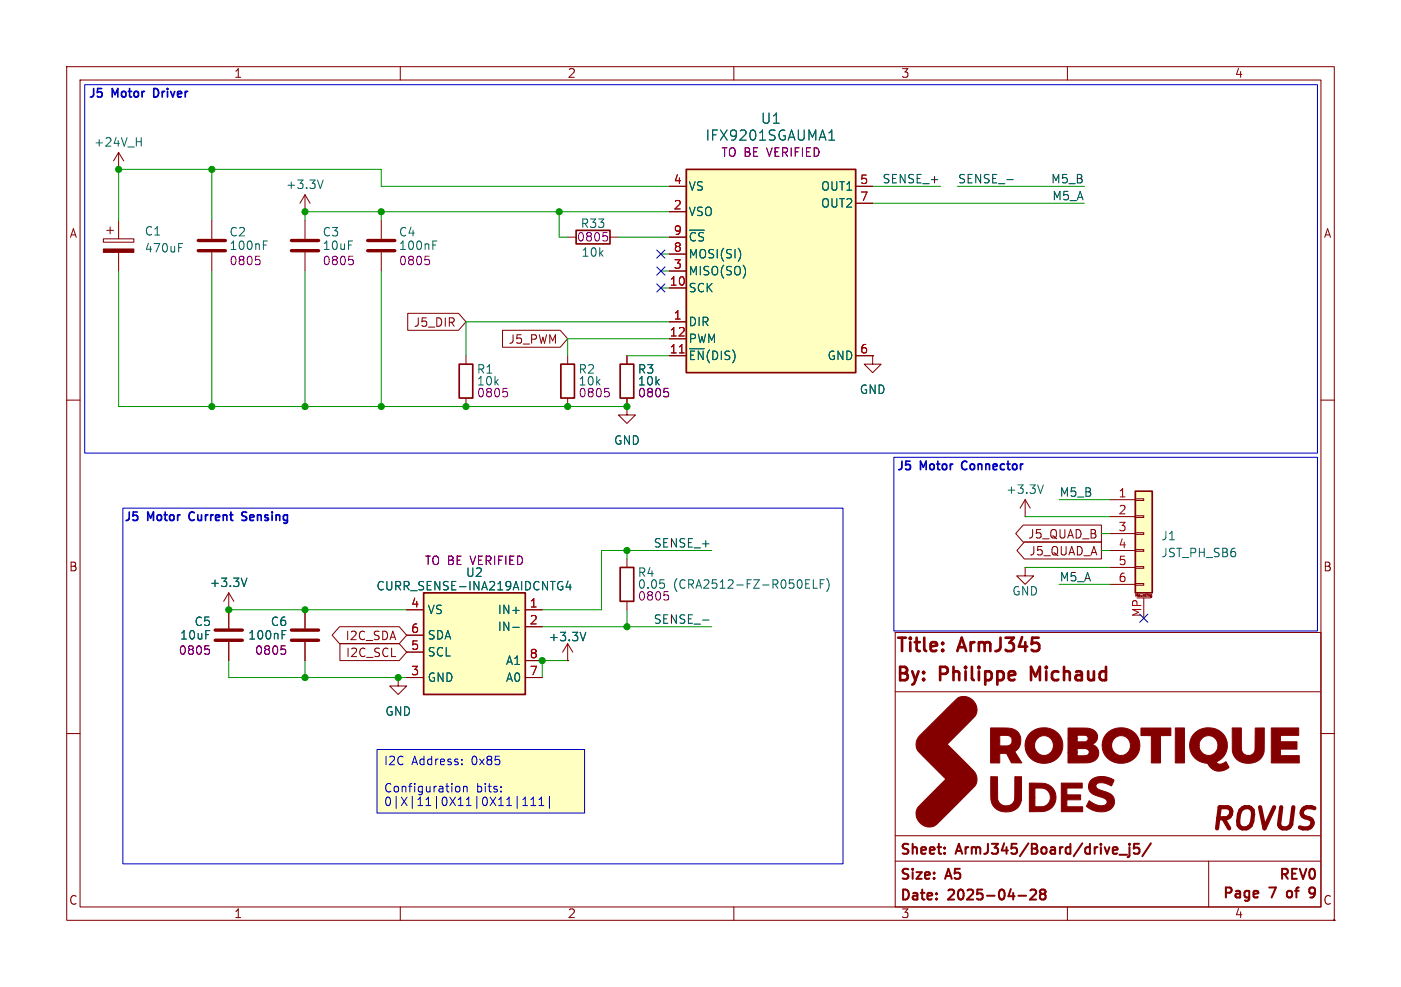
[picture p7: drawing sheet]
<svg xmlns="http://www.w3.org/2000/svg" width="210mm" height="148mm" viewBox="0 0 210 148" stroke-linecap="round" stroke-linejoin="round" font-family="sans-serif">
<g fill="none" stroke="#840000" stroke-width=".15">
<path d="M10 10h190v128h-190zM12 12h186v124h-186zM60 10v2M110 10v2M160 10v2M10 60h2M198 60h2M134.2 94.8h63.8v41.2h-63.8zM10 110h2M134.2 103.7h63.7M198 110h2M60 136v2"/>
<path d="M110 136v2M134.2 129.1h63.7M134.2 125.3h63.7M160 136v2M181.2 129.1v6.9"/>
</g>
<path d="M152.7 134.3h1.1M154.4 133.5l.3-.1 .5 .1a.41 .41 0 0 1 0 .5l-.8 .9h.9M156.2 134l-.3-.3v-.2l.3-.1 .4 .1 .1 .2v.2l-.3 .1M156.2 134l-.3 .3v.3l.3 .3 .4-.1 .1-.2v-.4l-.3-.2M156.2 134h.2M167.8 128.2h1.1M169.3 126.5v.2M169.3 127v1.3l-.3 .2M170.7 126.5h-.7l-.1 .7 .3-.1 .5 .1 .1 .2-.1 .5-.2 .1h-.3l-.3-.1M172.5 126.5l-1.3 1.9M196.8 134.5l-.4 .1M196.8 133.1l-.4 .1-.1 .2v.5l.2 .1h.3" fill="none" stroke="#840000" stroke-width=".3"/>
<g fill="none" stroke="#840000" stroke-width=".4">
<path d="M134.6 95.6h1.2M135.2 95.6v2M136.5 95.6l-.1 .1 .1 .1M136.5 95.6v.1v.1M136.5 95.6v.2M137.4 95.6v1.7M138.5 95.6v1.7M142.9 100v2M143.5 97.6l.7-2 .6 2M144.7 100l-.1 .1 .1 .1M144.7 100l.1 .1-.1 .1M144.7 100v.2"/>
<path d="M145.7 100v1.7M146.7 100l-.1 .1 .1 .1M146.7 100l.1 .1-.1 .1M146.7 100v.2M150 95.6v1.5M150.7 95.6h1.3l-.7 .8M153.2 95.5l-.5 1.5M155.7 95.6h-1l-.1 1M156.8 100l-.1 .1 .1 .1M156.8 100l.1 .1-.1 .1M156.8 100v.2M159.5 100v2"/>
<path d="M165.8 100v2M135.9 100.2l-.3-.2h-.7v2M142 100.2l-.3-.2h-.8v2M154.5 102v-2l.7 1.4 .7-1.4v2"/>
</g>
<g fill="#840000" stroke="#840000" stroke-width=".15">
<path d="M138 110.2l3.8-3.8a7.6 7.6 0 0 1 2.1-1.9 1.96 1.96 0 0 1 2.3 1.1 1.96 1.96 0 0 1-.6 2.4l-3.6 3.6 3.2 3.2a2.76 2.76 0 0 1 1.3 2.1 2.13 2.13 0 0 1-1 1.6l-4.5 4.5a1.95 1.95 0 0 1-2.7 .7 1.95 1.95 0 0 1-.6-2.8l4.1-4.1-2.3-2.2a8 8 0 0 1-2.1-2.5 1.93 1.93 0 0 1 .6-1.9z"/>
<path d="M148.5 116.5h1v3.4a1.32 1.32 0 0 0 1.6 1 1.32 1.32 0 0 0 1-1.6v-2.8h1v3.5a2.38 2.38 0 0 1-3.3 1.6 2.36 2.36 0 0 1-1.3-2.7z"/>
<path d="M163.6 117a2.98 2.98 0 0 1 3.4 0l-.4 .9-.9-.4-.5-.1a.58 .58 0 0 0-.7 .1 .58 .58 0 0 0-.1 .6l.3 .3 .9 .3a1.51 1.51 0 0 1 1.3 2.1 2.39 2.39 0 0 1-2.7 .8l-.7-.2-.7-.5 .5-.8a2.16 2.16 0 0 0 2.5 .5 .71 .71 0 0 0-.7-1l-.5-.2a1.47 1.47 0 0 1-1.2-2.3z"/>
<path d="M154.3 117.4h1.1a2.39 2.39 0 0 1 2.9 2.2 2.4 2.4 0 0 1-3 2.1h-1v-2.1h.8v1.4h.6a1.44 1.44 0 0 0 1.7-1.4 1.44 1.44 0 0 0-1.7-1.4h-.6v1.4h-.8z"/>
<path d="M159.1 117.4h3.1v.8h-2.3v1h2.1v.7h-2.1v1.1h2.4v.7h-3.2z"/>
<path d="M179.1 109.9a2.83 2.83 0 0 1 3.4-.5 2.83 2.83 0 0 1 1.4 3.2 3.6 3.6 0 0 1-1.6 1.7l.2 .2a1.04 1.04 0 0 0 1.3-.3l.3 .7a.22 .22 0 0 1 .1 .2 .22 .22 0 0 1-.2 .2 1.95 1.95 0 0 1-3-.8 2.7 2.7 0 0 1-2.7-2.7h1.4a1.45 1.45 0 0 0 2.1 1.3 1.45 1.45 0 0 0 .3-2.4 1.41 1.41 0 0 0-1.5-.3 1.41 1.41 0 0 0-.9 1.4h-1.4a2.46 2.46 0 0 1 .8-1.9z"/>
<path d="M154.5 109.9a2.92 2.92 0 0 1 4.8 1.6 2.82 2.82 0 0 1-2.7 3 2.82 2.82 0 0 1-2.9-2.7h1.4a1.45 1.45 0 0 0 1.9 1.4 1.45 1.45 0 0 0 .6-2.3 1.41 1.41 0 0 0-1.6-.5 1.41 1.41 0 0 0-.9 1.4h-1.4a2.48 2.48 0 0 1 .8-1.9z"/>
<path d="M166 109.9a2.84 2.84 0 0 1 3.4-.5 2.84 2.84 0 0 1 1.4 3.1 2.85 2.85 0 0 1-3.1 1.9 2.85 2.85 0 0 1-2.5-2.7h1.4a1.44 1.44 0 0 0 1.8 1.5 1.44 1.44 0 0 0 .9-2.1 1.41 1.41 0 0 0-1.6-.7 1.41 1.41 0 0 0-1.1 1.3h-1.4a2.41 2.41 0 0 1 .8-1.8z"/>
<path d="M184.7 109.2h1.4v2.4a1.26 1.26 0 0 0 1.4 1.6 1.23 1.23 0 0 0 .6-1.4l.1-2.6h1.3v2.6a2.33 2.33 0 0 1-3.1 2.6 2.39 2.39 0 0 1-1.7-2.9z"/>
<path d="M148.5 109.2h1.2a4 4 0 0 1 2.7 .4 1.96 1.96 0 0 1-.3 3.1l1.1 1.7h-1.6l-.7-1.4h-1v1.4h-1.4v-3.3h1.4v.8h.5a.92 .92 0 0 0 1.3-1 .92 .92 0 0 0-1.3-.6h-.5v.8h-1.4z"/>
<path d="M160.1 109.2h1.4a4 4 0 0 1 2.6 .4 1.16 1.16 0 0 1 .4 1.2 1.16 1.16 0 0 1-.8 .8 1.4 1.4 0 0 1 1 1.6 1.4 1.4 0 0 1-1.5 1.2h-3.1v-1.6h1.4v.5h1a.58 .58 0 0 0 .8-.5 .58 .58 0 0 0-.8-.5h-1v.5h-1.4v-2h1.4v.5l1.2-.1a.52 .52 0 0 0 .4-.6 .52 .52 0 0 0-.7-.3l-.9-.1v.6h-1.4z"/>
<path d="M171 109.2h4.5v1.1h-1.5v4.1h-1.4v-4.1h-1.6z"/>
<path d="M176.2 109.2h1.3v5.2h-1.3z"/>
<path d="M190.6 109.2h4.1v1.1h-2.8v.9h2.5v1.1h-2.5v1h2.9v1.1h-4.2z"/>
<circle cx="200" cy="138" r=".01"/>
</g>
<path d="M56.5 112.4h31.1v9.5h-31.1z" fill="#ffffc2"/>
<g fill="none" stroke="#840000" stroke-width=".15">
<path d="M94 53.3v1.3M94 59.7v1.3M130.8 53.3v1.3h1.3l-1.3 1.3-1.3-1.3h1.3M130.8 53.3h.1M34.3 91.4h.1M34.3 88.9v5.3M34.3 96.3v2.8M34.3 88.9l-.8 1.3M34.3 88.9l.8 1.3M94 83.8v1.3M94 90.2v1.2M59.7 101.6v1.3h1.3l-1.3 1.2-1.3-1.2h1.3"/>
<path d="M59.7 101.6h.1"/>
</g>
<path d="M93 54.6h2v5.1h-2zM93 85.1h2v5.1h-2z" fill="none" stroke="#840000" stroke-width=".25"/>
<path d="M99.6 58.2h.6M100 58.7l.2 .3v.3l-.2 .2M30.7 96.8h.6M31.2 97.3l.2 .3v.3l-.2 .2M99.6 88.7h.6M100 89.2l.2 .2v.3l-.2 .3" fill="none" stroke="#840084" stroke-width=".15"/>
<path d="M32.3 96h4M32.3 94.5h4" fill="none" stroke="#840000" stroke-width=".51"/>
<path d="M37 86.7l-.4 1.3M98.9 86.9h.6M99.5 87.5l.1 .2-.1 .4M120.8 86.9h.6M120.8 87.5h.4M120.8 88.2h.6M121.9 86.9v1.3h.6M123 87.5h.4M123.6 86.9h-.6v1.3M123.9 86.8a1.46 1.46 0 0 1 0 1.9" fill="none" stroke="#006464" stroke-width=".15"/>
<path d="M63.5 88.9h15.2v15.2h-15.2z" fill="#ffffc2"/>
<path d="M63.5 88.9h15.2v15.2h-15.2z" fill="none" stroke="#840000" stroke-width=".25"/>
<g fill="none" stroke="#840000" stroke-width=".15">
<path d="M17.8 25.4h.1M17.8 22.9l-.8 1.2M17.8 22.9v2.5M17.8 22.9l.7 1.2M45.7 33v2.8M45.7 37.8v2.8M57.1 33v2.8M57.1 37.8v2.8M61 91.4h2.5M61 97.8h2.5M61 95.3h2.5M78.7 91.4h2.6"/>
<path d="M78.7 94h2.6M78.7 99.1h2.6M61 101.6h2.5M78.7 101.6h2.6"/>
</g>
<path d="M20.4 21.3h.8M21.2 20.6v1.3M64.9 36.7h.4M64.9 36.1h.6M76.9 94.1h.9M85.2 87.1l-.4 .9h.8M85.5 87.6v.9" fill="none" stroke="#006464" stroke-width=".15"/>
<path d="M43.7 37.6h4.1M43.7 36.1h4.1M55.1 37.6h4.1M55.1 36.1h4.1" fill="none" stroke="#840000" stroke-width=".51"/>
<path d="M52.3 38.4h.6M52.7 38.9l.3 .3v.3l-.3 .2M63.7 38.4h.6M64.2 38.9l.2 .3v.3l-.2 .2" fill="none" stroke="#840084" stroke-width=".15"/>
<path d="M102.9 25.4h25.4v30.5h-25.4z" fill="#ffffc2"/>
<path d="M86.4 34.5h5v2.1h-5zM102.9 25.4h25.4v30.5h-25.4zM68.8 54.6h2.1v5.1h-2.1zM84.1 54.6h2v5.1h-2z" fill="none" stroke="#840000" stroke-width=".25"/>
<g fill="none" stroke="#840000" stroke-width=".15">
<path d="M31.7 33v2.8M31.7 37.8v2.8M85.1 35.6h1.3M91.4 35.6h1.3M100.3 31.8h2.6M100.3 27.9h2.6M100.3 38.1h2.6M100.3 35.6h2.6M128.3 27.9h2.5M128.3 30.5h2.5M69.8 53.3v1.3M69.8 59.7v1.3"/>
<path d="M85.1 53.3v1.3M85.1 59.7v1.3M100.3 48.3h2.6M100.3 43.2h2.6M100.3 53.3h2.6M100.3 50.8h2.6M100.3 40.6h2.6M128.3 53.3h2.5M94 61v1.2h1.2l-1.2 1.3-1.3-1.3h1.3M94 61h.1M153.7 77.5h.1M153.7 74.9l-.8 1.3"/>
<path d="M153.7 74.9v2.6M153.7 74.9l.7 1.3M45.7 91.4v2.8M45.7 96.3v2.8M85.1 99.1h.1M85.1 96.5v2.6M85.1 96.5l-.8 1.3M85.1 96.5l.8 1.3"/>
</g>
<path d="M101.8 52.9h.8" fill="none" stroke="#a90000" stroke-width=".15"/>
<path d="M124.4 19.9l.3-.4v1.5M39.5 36.7h.4M39.5 36.1h.6M111 37.8v.8M124.2 21h.9M156.4 72.7l-.4 1.3M42.3 95.2h.4M87.8 94.8l-.4 1.3" fill="none" stroke="#006464" stroke-width=".15"/>
<path d="M38.3 38.4h.6M38.8 38.9l.2 .3v.3l-.2 .2M90.4 34.9h.6M90.8 35.4l.3 .2v.3l-.3 .2M75.4 58.2h.6M75.8 58.7l.3 .3v.3l-.3 .2M90.7 58.2h.6M91.1 58.7l.2 .3v.3l-.2 .2M42.2 96.8h.6M42.6 97.3l.2 .3v.3l-.2 .2" fill="none" stroke="#840084" stroke-width=".15"/>
<path d="M29.7 37.6h4.1M29.7 36.1h4.1M43.7 96h4.1M43.7 94.5h4.1" fill="none" stroke="#840000" stroke-width=".51"/>
<path d="M170.2 73.7h2.5v15.2h-2.5z" fill="#ffffc2"/>
<g fill="none" stroke="#840000" stroke-width=".15">
<path d="M15.5 35.8h4.6v.5h-4.6zM16 34.5h1M16.5 34v1.1M17.8 33v2.8M17.8 37.8v2.8M45.7 31.8h.1M45.7 29.2l-.7 1.3M45.7 29.2v2.6M45.7 29.2l.8 1.3M100.3 31.8h2.6M100.3 27.9h2.6M100.3 38.1h2.6"/>
<path d="M100.3 35.6h2.6M128.3 27.9h2.5M128.3 30.5h2.5M61.1 47h7.6l1.1 1.3-1.1 1.2h-7.6zM75.3 49.5h8.7l1.1 1.3-1.1 1.3h-8.7zM94 53.3v1.3M94 59.7v1.3M100.3 48.3h2.6M100.3 43.2h2.6M100.3 53.3h2.6M100.3 50.8h2.6M100.3 40.6h2.6"/>
<path d="M128.3 53.3h2.5M130.8 53.3h.1M94 61h.1M153.4 78.7h11.7v2.6h-11.7l-1.1-1.3zM166.4 74.9h3.8M166.4 77.5h3.8M170.2 79.9h1.2v.2h-1.2zM170.2 77.3h1.2v.3h-1.2zM170.2 74.8h1.2v.3h-1.2zM34.3 91.4h.1M34.3 91.4v2.8M34.3 96.3v2.8"/>
<path d="M45.7 91.4v2.8M45.7 96.3v2.8M50.9 94h8.9l1.2 1.3-1.2 1.2h-8.9l-1.1-1.2zM51 96.5h8.8l1.2 1.3-1.2 1.3h-8.8zM61 91.4h2.5M61 97.8h2.5M61 95.3h2.5M78.7 91.4h2.6M78.7 94h2.6M78.7 99.1h2.6M85.1 99.1h.1M153.5 81.3h11.6v2.5h-11.6l-1.1-1.2z"/>
<path d="M153.7 85.1v1.3h1.2l-1.2 1.2-1.3-1.2h1.3M153.7 85.1h.1M166.4 80h3.8M166.4 82.6h3.8M166.4 85.1h3.8M166.4 87.6h3.8M170.2 87.5h1.2v.3h-1.2zM170.2 85h1.2v.2h-1.2zM170.2 82.4h1.2v.3h-1.2zM170.3 89.4v-.3l.1 .2 .1-.2v.3M170.4 89.7h2.1M171.4 89.7v3"/>
<path d="M171.7 89.1v.3M171.9 89.1h.1M172.6 89.2v.3l-.1 .1M172.6 89.2l-.1 .1v.1h.1M59.7 101.6h.1M61 101.6h2.5M78.7 101.6h2.6"/>
</g>
<path d="M170.2 73.7h2.5v15.2h-2.5z" fill="none" stroke="#840000" stroke-width=".25"/>
<path d="M124.4 19.9l.3-.4v1.5M26.8 37.1h.4M26.8 36.5h.6M48.4 27l-.4 1.3M111 37.8v.8M124.2 21h.9M37 86.7l-.4 1.3M42.3 95.2h.4M76.9 94.1h.9M85.2 87.1l-.4 .9h.8M85.5 87.6v.9M87.8 94.8l-.4 1.3" fill="none" stroke="#006464" stroke-width=".15"/>
<path d="M15.5 37.3h4.6v.5h-4.6z" fill="#840000" stroke="#840000" stroke-width=".15"/>
<path d="M150.9 26.9h1M105.3 93h1" fill="none" stroke="#0f0f0f" stroke-width=".15"/>
<path d="M23.4 13.3h-.3v1.2h.3M28.4 77l-.1 .3 .1 .6M36.2 78h.7M37 76.8h-.5l-.3 .2 .2 .3 .5 .2M144.3 69.3l-.2 .4 .2 .5" fill="none" stroke="#0000c2" stroke-width=".25"/>
<g fill="none" stroke="#0000c2" stroke-width=".15">
<path d="M12.7 12.7h184.8v55.2h-184.8zM18.4 76.2h108v53.3h-108zM134 68.6h63.5v26h-63.5zM56.5 112.4h31.1v9.5h-31.1zM68.4 118l.3-.1 .2 .3v.4l-.2 .2-.3-.1M69.2 114.5v.2M69.2 113.9v.1M69.5 118l.2-.1 .3 .1v.8M69.5 117.9v.9M75.1 118.6v.2M75.1 118v.1M76 119.9l.3-.4v1.3"/>
<path d="M77.5 119.4v1.8M78.4 119.9l.3-.4v1.3M79.6 119.9l.3-.4v1.3M80.8 119.9l.4-.4v1.3M82.4 119.4v1.8M76 120.8h.7M78.4 120.8h.7M79.6 120.8h.7M80.8 120.8h.7"/>
</g>
<g fill="none" stroke="#009600" stroke-width=".15">
<path d="M31.7 25.4v7.6M57.1 31.8v1.2M83.8 31.8v3.8h1.3M92.7 35.6h7.6M99.1 38.1h1.2M100.3 27.9h-43.2v-2.5h-39.3v7.6M100.3 31.8h-54.6v1.2M130.8 27.9h10.2M130.8 30.5h31.8M143.5 27.9h19.1M17.8 40.6v20.4h76.2M31.7 40.6v20.4"/>
<path d="M45.7 40.6v20.4M57.1 40.6v20.4M94 53.3h6.3M99.1 43.2h1.2M99.1 40.6h1.2M100.3 48.3h-30.5v5M100.3 50.8h-15.2v2.5M153.7 77.5h12.7M158.7 74.9h7.7M34.3 91.4h26.7M34.3 99.1v2.5h26.7M45.7 99.1v2.5"/>
<path d="M81.3 94h25.4M85.1 99.1h-3.8v2.5M94 82.6v1.2M94 91.4v2.6M106.7 82.6h-16.5v8.8h-8.9M153.7 85.1h12.7M158.7 87.6h7.7M165.1 82.6h1.3M165.1 80h1.3"/>
</g>
<path d="M98.5 37.5l1.2 1.2M99.7 37.5l-1.2 1.2M98.5 42.6l1.2 1.2M98.5 40l1.2 1.2M99.7 42.6l-1.2 1.2M99.7 40l-1.2 1.2M170.8 92.1l1.3 1.2M172.1 92.1l-1.3 1.2" fill="none" stroke="#000084" stroke-width=".15"/>
<path d="M99.6 58.2h.6M100 58.7l.2 .3v.3l-.2 .2M30.7 96.8h.6M31.2 97.3l.2 .3v.3l-.2 .2M42.2 96.8h.6M42.6 97.3l.2 .3v.3l-.2 .2" fill="none" stroke="#840084" stroke-width=".15"/>
<path d="M101.8 52.9h.8" fill="none" stroke="#a90000" stroke-width=".15"/>
<g fill="#009600" stroke="#009600" stroke-width=".15">
<circle cx="57.1" cy="61" r=".46"/>
<circle cx="31.7" cy="25.4" r=".46"/>
<circle cx="17.8" cy="25.4" r=".46"/>
<circle cx="57.1" cy="31.8" r=".46"/>
<circle cx="45.7" cy="31.8" r=".46"/>
<circle cx="31.7" cy="61" r=".46"/>
<circle cx="85.1" cy="61" r=".46"/>
<circle cx="94" cy="82.6" r=".46"/>
<circle cx="94" cy="94" r=".46"/>
<circle cx="94" cy="61" r=".46"/>
<circle cx="45.7" cy="61" r=".46"/>
<circle cx="69.8" cy="61" r=".46"/>
<circle cx="45.7" cy="101.6" r=".46"/>
<circle cx="45.7" cy="91.4" r=".46"/>
<circle cx="59.7" cy="101.6" r=".46"/>
<circle cx="81.3" cy="99.1" r=".46"/>
<circle cx="34.3" cy="91.4" r=".46"/>
<circle cx="83.8" cy="31.8" r=".46"/>
</g>
<text font-size="4.4" fill="#840000" x="180.8" y="125.3">ROVUS</text>
<g font-size="2.8" fill="#840000">
<text x="134.2" y="98.8">Title:</text>
<text x="143.8" y="98.8">ArmJ345</text>
<text x="134.2" y="103.1">By:</text>
<text x="141" y="103.1">Philippe</text>
<text x="155.4" y="103.1">Michaud</text>
</g>
<g font-size="2.1" fill="#006464">
<text x="105.7" y="21.3">IFX9201SGAUMA1</text>
<text x="114" y="18.8">U1</text>
</g>
<g font-size="2.1" fill="#840000">
<text x="134.8" y="128.6">Sheet:</text>
<text x="143.5" y="128.6">ArmJ345/Board/drive_j5/</text>
<text x="134.8" y="132.3">Size:</text>
<text x="134.8" y="135.4">Date:</text>
<text x="141.9" y="132.3">A5</text>
<text x="142.3" y="135.4">2025-04-28</text>
<text x="183" y="135.1">Page</text>
<text x="190.2" y="135.1">7</text>
<text x="191.4" y="132.3">REV0</text>
<text x="193.4" y="135.1">of</text>
<text x="197.4" y="135.1">9</text>
</g>
<g font-size="1.8" fill="#840000">
<text x="35" y="11.9">1</text>
<text x="85" y="11.9">2</text>
<text x="135" y="11.9">3</text>
<text x="185" y="11.9">4</text>
<text x="10.3" y="35.9">A</text>
<text x="198.4" y="35.9">A</text>
<text x="61.9" y="49.2">J5_DIR</text>
<text x="76.1" y="51.8">J5_PWM</text>
<text x="154" y="81">J5_QUAD_B</text>
<text x="154.2" y="83.5">J5_QUAD_A</text>
<text x="10.3" y="85.9">B</text>
<text x="198.3" y="85.9">B</text>
<text x="51.7" y="96.2">I2C_SDA</text>
<text x="51.8" y="98.7">I2C_SCL</text>
<text x="10.3" y="135.9">C</text>
<text x="35" y="137.9">1</text>
<text x="85" y="137.9">2</text>
<text x="135" y="137.9">3</text>
<text x="185" y="137.9">4</text>
<text x="198.3" y="135.9">C</text>
</g>
<g font-size="1.8" fill="#0000c2">
<text x="13.2" y="15">J5</text>
<text x="16.9" y="15">Motor</text>
<text x="23.6" y="15">Driver</text>
<text x="134.4" y="70.9">J5</text>
<text x="138" y="70.9">Motor</text>
<text x="144.8" y="70.9">Connector</text>
<text x="18.5" y="78.5">J5</text>
<text x="22.2" y="78.5">Motor</text>
<text x="28.9" y="78.5">Current</text>
<text x="37.4" y="78.5">Sensing</text>
<text x="57.5" y="115.1">I2C</text>
<text x="57.5" y="119.2">Configuration</text>
<text x="61.7" y="115.1">Address:</text>
<text x="70.8" y="115.1">0x85</text>
<text x="71.4" y="119.2">bits:</text>
<text x="57.5" y="121.2">0|X|11|0X11|0X11|111|</text>
</g>
<g font-size="1.8" fill="#006464">
<text x="14" y="22.2">+24V_H</text>
<text x="42.8" y="28.5">+3.3V</text>
<text x="103.1" y="28.8">VS</text>
<text x="123" y="28.8">OUT1</text>
<text x="21.6" y="35.5">C1</text>
<text x="34.3" y="35.7">C2</text>
<text x="48.3" y="35.7">C3</text>
<text x="59.7" y="35.7">C4</text>
<text x="103.1" y="32.6">VSO</text>
<text x="123" y="31.3">OUT2</text>
<text x="21.6" y="38.1">470uF</text>
<text x="34.3" y="37.7">100nF</text>
<text x="48.3" y="37.7">10uF</text>
<text x="59.7" y="37.7">100nF</text>
<text x="87.1" y="38.7">10k</text>
<text x="103.1" y="41.5">MISO(SO)</text>
<text x="103.1" y="39">MOSI(SI)</text>
<text x="103.1" y="36.4">~{CS}</text>
<text x="103.1" y="44">SCK</text>
<text x="103.1" y="49.1">DIR</text>
<text x="103.1" y="51.7">PWM</text>
<text x="71.4" y="56.2">R1</text>
<text x="86.6" y="56.2">R2</text>
<text x="95.5" y="56.2">R3</text>
<text x="103.1" y="54.2">~{EN}(DIS)</text>
<text x="123.9" y="54.2">GND</text>
<text x="128.8" y="59.3">GND</text>
<text x="91.9" y="66.9">GND</text>
<text x="150.7" y="74.3">+3.3V</text>
<text x="174" y="81.2">J1</text>
<text x="174" y="83.8">JST_PH_SB6</text>
<text x="31.3" y="88.2">+3.3V</text>
<text x="56.3" y="88.7">CURR_SENSE-INA219AIDCNTG4</text>
<text x="69.7" y="86.7">U2</text>
<text x="95.5" y="86.7">R4</text>
<text x="100.9" y="88.5">(CRA2512-FZ-R050ELF)</text>
<text x="151.6" y="89.5">GND</text>
<text x="29.1" y="94.1">C5</text>
<text x="40.5" y="94.1">C6</text>
<text x="64" y="92.3">VS</text>
<text x="74.5" y="92.3">IN+</text>
<text x="74.5" y="94.8">IN-</text>
<text x="26.9" y="96.1">10uF</text>
<text x="37.1" y="96.1">100nF</text>
<text x="64" y="98.7">SCL</text>
<text x="64" y="96.1">SDA</text>
<text x="75.7" y="99.9">A1</text>
<text x="82.1" y="96.4">+3.3V</text>
<text x="57.7" y="107.5">GND</text>
<text x="64" y="102.5">GND</text>
<text x="75.7" y="102.5">A0</text>
</g>
<g font-size="1.8" fill="#840084">
<text x="108" y="23.7">TO BE VERIFIED</text>
<text x="87" y="34.4">R33</text>
<text x="34.3" y="40">0805</text>
<text x="48.3" y="40">0805</text>
<text x="59.7" y="40">0805</text>
<text x="86.4" y="36.4">0805</text>
<text x="71.4" y="58">10k</text>
<text x="71.4" y="59.8">0805</text>
<text x="86.6" y="58">10k</text>
<text x="86.6" y="59.8">0805</text>
<text x="95.5" y="58">10k</text>
<text x="95.5" y="59.8">0805</text>
<text x="63.6" y="84.9">TO BE VERIFIED</text>
<text x="95.5" y="88.5">0.05</text>
<text x="95.5" y="90.3">0805</text>
<text x="26.7" y="98.4">0805</text>
<text x="38.1" y="98.4">0805</text>
</g>
<g font-size="1.8" fill="#a90000">
<text x="100.9" y="27.7">4</text>
<text x="128.8" y="27.7">5</text>
<text x="100.9" y="31.5">2</text>
<text x="100.9" y="35.3">9</text>
<text x="128.8" y="30.2">7</text>
<text x="100.9" y="40.4">3</text>
<text x="100.9" y="37.8">8</text>
<text x="100.3" y="42.9">10</text>
<text x="100.3" y="53.1">11</text>
<text x="100.3" y="50.5">12</text>
<text x="100.9" y="48">1</text>
<text x="128.8" y="53.1">6</text>
<text x="167.6" y="74.7">1</text>
<text x="167.6" y="77.2">2</text>
<text x="167.6" y="79.8">3</text>
<text x="167.6" y="82.3">4</text>
<text x="167.6" y="84.8">5</text>
<text x="167.6" y="87.4">6</text>
<text x="61.5" y="91.2">4</text>
<text x="61.5" y="95">6</text>
<text x="79.3" y="91.2">1</text>
<text x="79.3" y="93.7">2</text>
<text x="171.2" y="92.6" transform="rotate(-90 171.2 92.6)">MP</text>
<text x="61.5" y="101.3">3</text>
<text x="61.5" y="97.5">5</text>
<text x="79.3" y="101.3">7</text>
<text x="79.3" y="98.8">8</text>
</g>
<g font-size="1.8" fill="#0f0f0f">
<text x="132.2" y="27.6">SENSE_+</text>
<text x="143.5" y="27.6">SENSE_-</text>
<text x="157.5" y="27.6">M5_B</text>
<text x="157.6" y="30.1">M5_A</text>
<text x="158.7" y="74.6">M5_B</text>
<text x="97.9" y="82.2">SENSE_+</text>
<text x="158.7" y="87.3">M5_A</text>
<text x="97.9" y="93.6">SENSE_-</text>
</g>
<text font-size=".5" fill="#840000" x="170" y="89.7">Mounting</text>
</svg>
